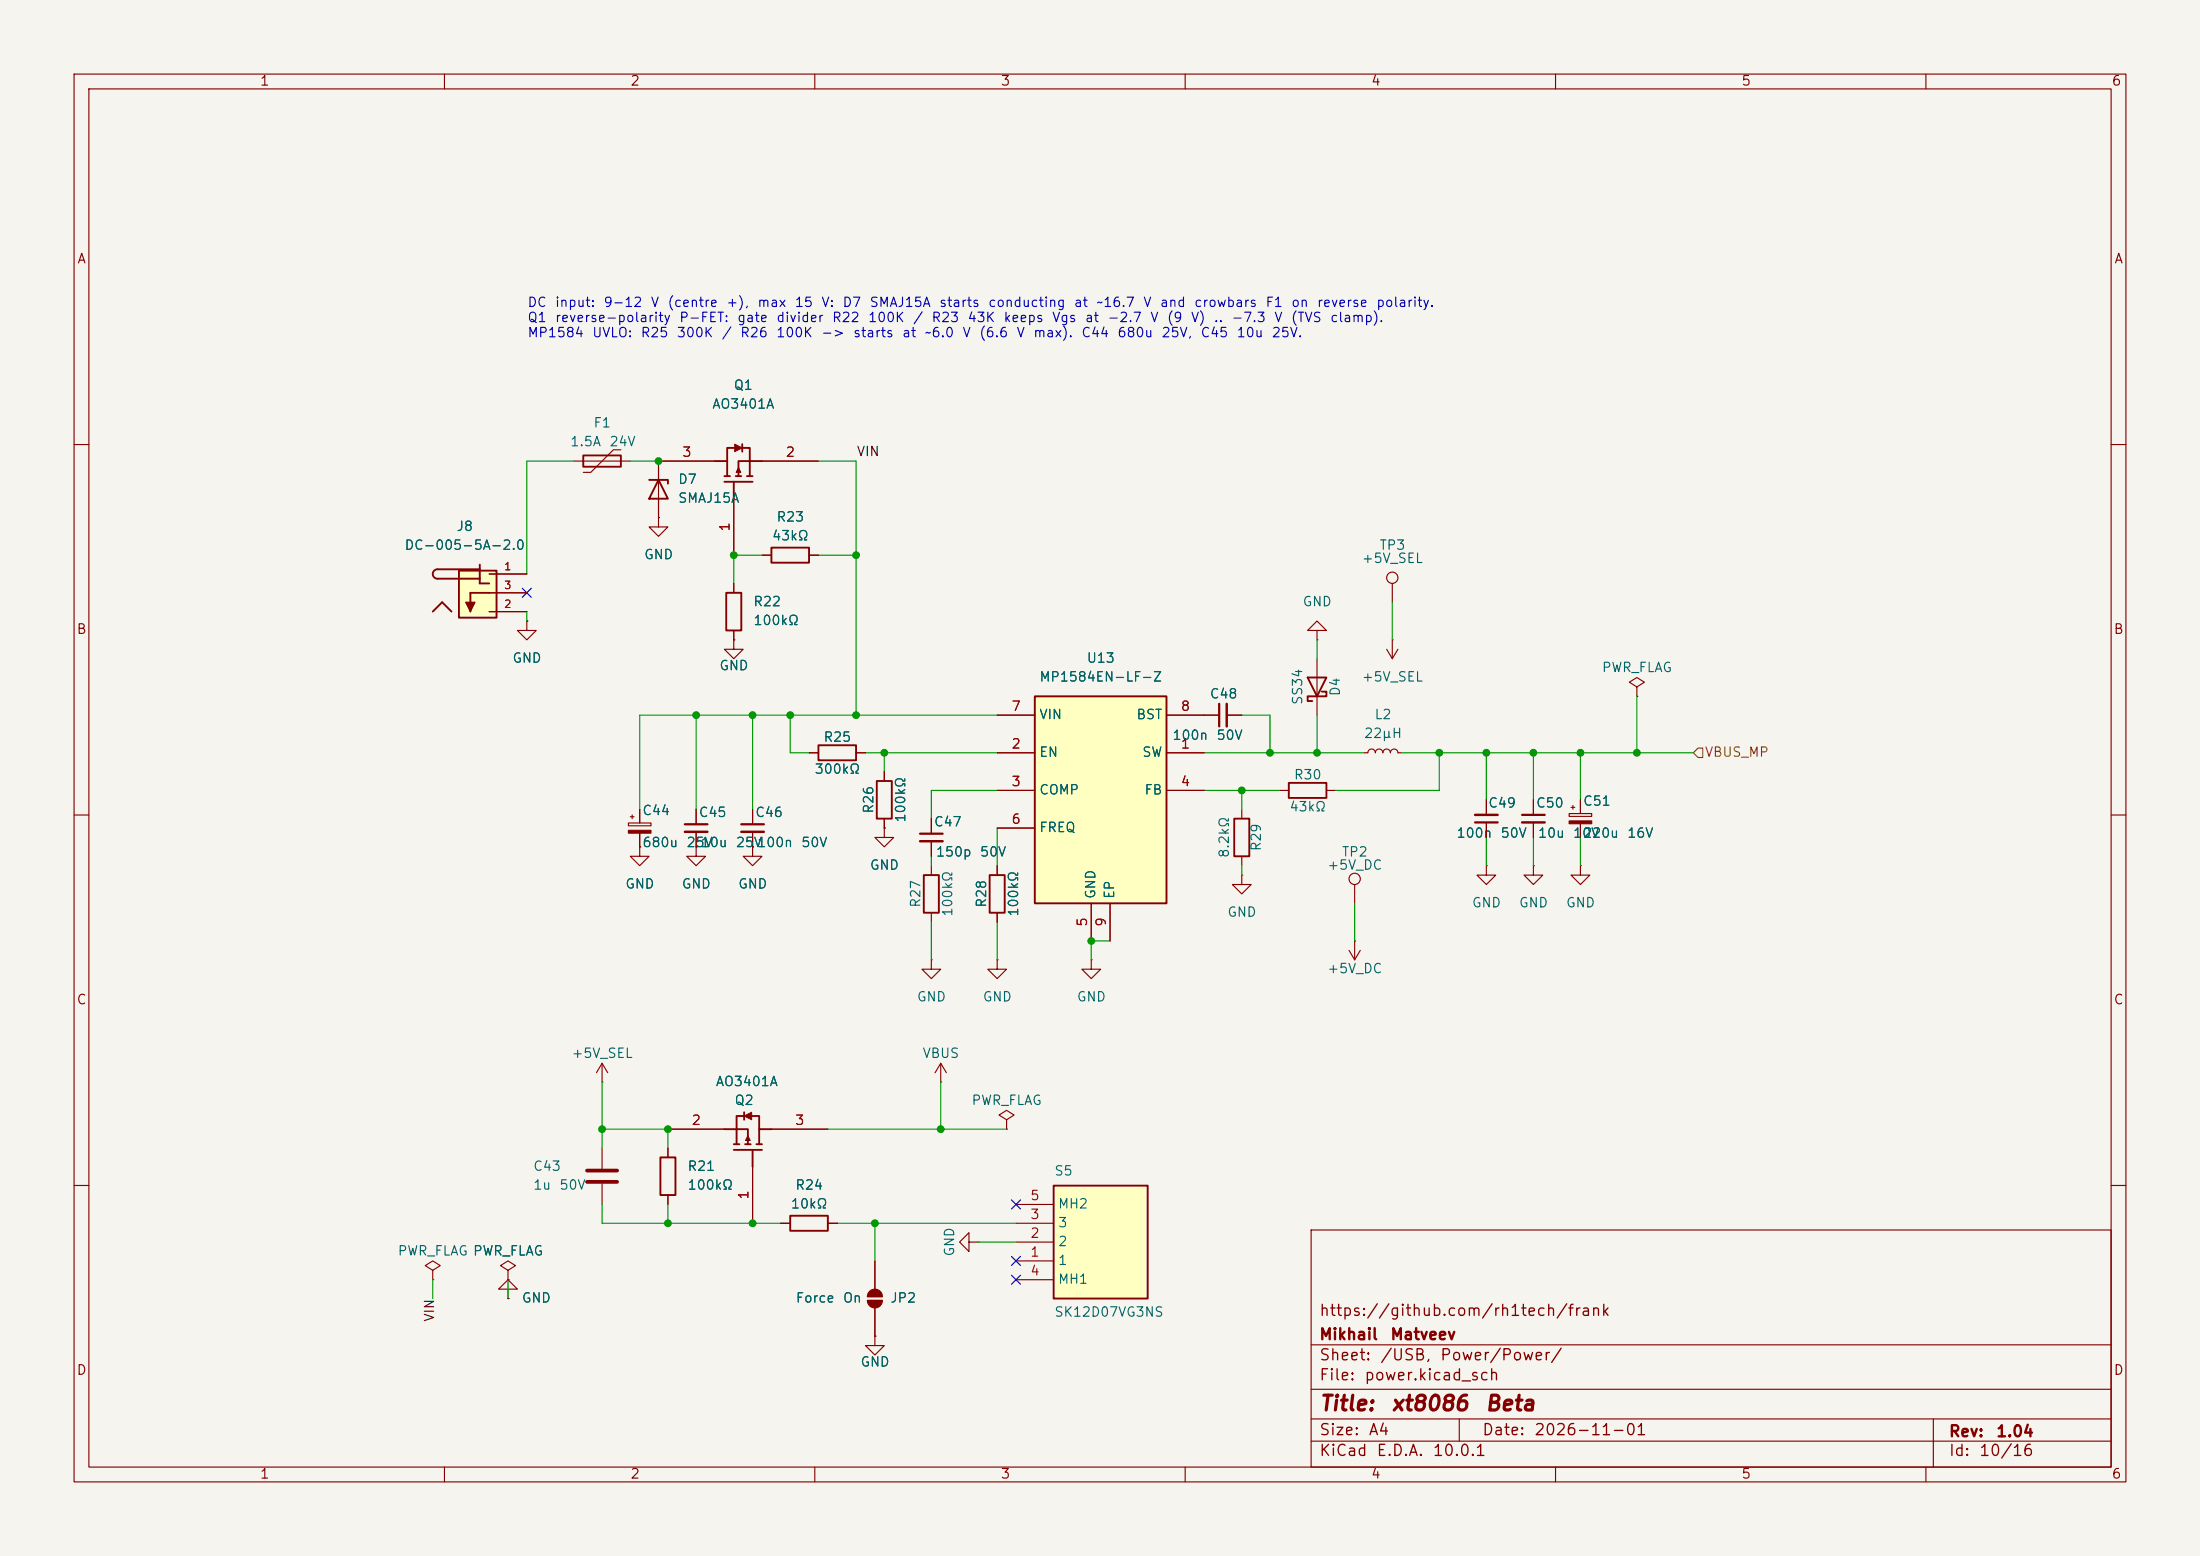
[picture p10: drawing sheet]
<svg xmlns="http://www.w3.org/2000/svg" width="297mm" height="210mm" viewBox="0 0 297 210" stroke-linecap="round" stroke-linejoin="round" font-family="sans-serif">
<path d="M0 0h297v210h-297z" fill="#f5f4ef" stroke="#f5f4ef" stroke-width=".14"/>
<g fill="none" stroke="#840000" stroke-width=".15">
<path d="M10 10h277v190h-277zM12 12h273v186h-273zM60 10v2M110 10v2M160 10v2M210 10v2M260 10v2M10 60h2M285 60h2M71.1 83.8v1.3h1.3l-1.3 1.3-1.3-1.3h1.3M71.1 83.8h.1M162.6 96.5h2"/>
<path d="M165.6 96.5h2M10 110h2M172.7 106.7h1.3M179.1 106.7h1.2M285 110h2M127 146.1h.1M127 143.5l-.8 1.3M127 143.5l.8 1.3M127 143.5v2.6M135.9 151.1l1-.6-1-.6-1 .6 1 .6v1.3M135.9 152.4h.1M10 160h2"/>
<path d="M177 166h108v32h-108zM285 160h2M60 198v2M110 198v2M160 198v2M177 194.5h108M177 191.5h108M177 187.5h108M177 181.5h108M197 191.5v3M210 198v2M260 198v2"/>
<path d="M261 191.5v6.5"/>
</g>
<path d="M174 105.7h5.1v2h-5.1z" fill="none" stroke="#840000" stroke-width=".25"/>
<path d="M164.6 95v3" fill="none" stroke="#840000" stroke-width=".3"/>
<path d="M165.6 95v3" fill="none" stroke="#840000" stroke-width=".33"/>
<path d="M142.2 160h12.7v15.3h-12.7z" fill="#ffffc2"/>
<path d="M176.5 91.4h2.6l-1.3 2.6zM178.4 93.3h.7v.7h-2.6v.6h.7M142.2 160h12.7v15.3h-12.7z" fill="none" stroke="#840000" stroke-width=".25"/>
<g fill="none" stroke="#840000" stroke-width=".15">
<path d="M188 78.7v2.6M177.8 85.1h1.3l-1.3-1.3-1.3 1.3h1.3v1.3M177.8 86.4h.1M177.8 88.9v7.6M187.2 87.6l.8 1.3M188 86.4h.1M188 86.4v2.5M188.7 87.6l-.7 1.3M167.6 118.1v1.3h1.3l-1.3 1.3-1.2-1.3h1.2M167.6 118.1h.1M182.9 119.4v2.5M182.1 128.3l.8 1.2"/>
<path d="M182.9 127h.1M182.9 127v2.5M183.6 128.3l-.7 1.2M81.3 146.1h.1M81.3 143.5l-.8 1.3M81.3 143.5l.7 1.3M81.3 143.5v2.6M137.2 170.2h5M137.2 167.6h5M137.2 165.1h5M137.2 172.7h5M137.2 162.6h5"/>
<circle cx="188" cy="78" r=".76"/>
<circle cx="182.9" cy="118.6" r=".76"/>
</g>
<path d="M139.7 94h17.8v27.9h-17.8z" fill="#ffffc2"/>
<g fill="none" stroke="#840000" stroke-width=".25">
<path d="M100.2 59.9v1.1M78.7 61.5h5.1v1.5h-5.1zM87.6 64.8h2.6v.5M88.9 64.8l1.3 2.5h-2.6zM96.5 62.2h1.7v2.1M97.8 64.3h.8M97.8 65h3.8M99.1 65v2.3M99.2 60.5h-1v1.7M99.3 64.3h.8M100.2 60.5h1v1.7h-1.5v2.1M100.8 64.3h.8"/>
<path d="M102.9 62.2h-1.7v2.1M104.1 73.9h5.1v2h-5.1zM98 80h2.1v5.1h-2.1zM139.7 94h17.8v27.9h-17.8zM110.5 100.6h5.1v2h-5.1zM118.4 105.4h2v5.1h-2zM124.7 118.1h2v5.1h-2zM133.6 118.1h2v5.1h-2zM166.6 110.5h2.1v5.1h-2.1zM89.2 156.2h2v5.1h-2zM97.8 152.4h1.6v2M99.1 154.4h.7"/>
<path d="M99.1 155.2h3.8M100.5 150.6h-1.1v1.8h1.6v2M100.5 150.1v1M100.6 154.4h.7M101.5 150.6h1v1.8M101.6 155.2v2.3M102.1 154.4h.8M104.1 152.4h-1.6v2M106.7 164.1h5.1v2h-5.1z"/>
</g>
<g fill="none" stroke="#840000" stroke-width=".15">
<path d="M77.5 62.2h7.6M83.8 60.7h-1l-3 3.1h-1.1M88.9 69.9v1.2h1.3l-1.3 1.3-1.3-1.3h1.3M88.9 69.9h.1M96.5 62.2h-7.6v7.7M99.1 67.3v7.6M99.1 78.7v1.3M102.9 62.2h7.6M102.9 74.9h1.2M109.2 74.9h1.3M99.1 86.4v1.2h1.2l-1.2 1.3-1.3-1.3h1.3M99.1 86.4h.1"/>
<path d="M99.1 85.1v1.3M134.6 96.5h5.1M157.5 96.5h5.1M221 92.7l1-.6-1-.7-1 .7 1 .6v1.3M221 94h.1M84.8 111.1h3.1v.4h-3.1zM85.1 110.2h.5M85.3 110v.5M86.4 114.3v1.3h1.2l-1.2 1.2-1.3-1.2h1.3M86.4 114.3h.1M86.4 109.2v1.9M86.4 112.4v1.9"/>
<path d="M94 114.3v1.3h1.2l-1.2 1.2-1.3-1.2h1.3M94 114.3h.1M94 109.2v2.1M94 112.3v2M101.6 114.3v1.3h1.3l-1.3 1.2-1.3-1.2h1.3M101.6 114.3h.1M101.6 109.2v2.1M101.6 112.3v2M109.2 101.6h1.3M115.6 101.6h1.2M119.4 111.8v1.2h1.2l-1.2 1.3-1.3-1.3h1.3M119.4 111.8h.1"/>
<path d="M119.4 104.1v1.3M119.4 110.5v1.3M125.7 110.5v2M125.7 113.5v2.1M125.7 116.8v1.3M134.6 101.6h5.1M134.6 106.7h5.1M134.6 111.8h5.1M134.6 116.8v1.3M157.5 101.6h5.1M157.5 106.7h5.1M167.6 109.2v1.3"/>
<path d="M167.6 115.6v1.2M184.1 101.6h.6a.51 .51 0 0 1 .5-.5 .51 .51 0 0 1 .5 .5 .51 .51 0 0 1 .5-.5 .51 .51 0 0 1 .5 .5 .51 .51 0 0 1 .5-.5 .51 .51 0 0 1 .5 .5 .51 .51 0 0 1 .5-.5 .51 .51 0 0 1 .5 .5h.5M200.7 116.8v1.3h1.2l-1.2 1.3-1.3-1.3h1.3M200.7 116.8h.1M200.7 108v2M200.7 111v2M207 116.8v1.3h1.3l-1.3 1.3-1.3-1.3h1.3M207 116.8h.1M207 108v2M207 111v2M211.8 109.8h3.1v.4h-3.1zM212.1 109h.5"/>
<path d="M212.3 108.7v.5M213.4 116.8v1.3h1.2l-1.2 1.3-1.3-1.3h1.3M213.4 116.8h.1M213.4 108v1.8M213.4 111.2v1.8M125.7 129.5v1.3h1.3l-1.3 1.3-1.2-1.3h1.2M125.7 129.5h.1M125.7 123.2v1.3M134.6 129.5v1.3h1.3l-1.3 1.3-1.3-1.3h1.3M134.6 129.5h.1M134.6 123.2v1.3M147.3 129.5v1.3h1.3l-1.3 1.3-1.3-1.3h1.3"/>
<path d="M147.3 129.5h.1M147.3 121.9v5.1M149.9 121.9v5.1M81.3 154.9v2.8M81.3 159.8v2.8M90.2 152.4h7.6M90.2 154.9v1.3M101.6 157.5v7.6M104.1 152.4h7.7M58.4 171.5l1-.7-1-.6-1 .6 1 .7v1.2M58.4 172.7h.1M68.6 171.5l1-.7-1-.6-1 .6 1 .7v1.2"/>
<path d="M68.6 172.7h.1M68.6 174h-1.3l1.3-1.3 1.2 1.3h-1.2v1.3M68.6 175.3h.1M90.2 161.3v1.3M105.4 165.1h1.3M111.8 165.1h1.2M117.1 175.5h2M117.1 175h2M118.1 170.2v3.8M118.1 176.5v3.8M130.8 167.6v-1.2l-1.3 1.2 1.3 1.3v-1.3h1.3M132.1 167.6h.1"/>
<path d="M118.1 180.3v1.3h1.3l-1.3 1.3-1.3-1.3h1.3M118.1 180.3h.1"/>
</g>
<g fill="#840000" stroke="#840000" stroke-width=".14">
<path d="M101 153.3l.3 .6h-.7z"/>
<path d="M100.5 150.6l1-.5v1z"/>
<path d="M99.7 63.1l.3 .7h-.6z"/>
<path d="M99.2 59.9l1 .6-1 .5z"/>
</g>
<path d="M92.5 111.3h3M100.1 111.3h3M124.2 112.5h3.1M199.1 111h3.1M205.5 110h3" fill="none" stroke="#840000" stroke-width=".3"/>
<path d="M92.5 112.3h3M100.1 112.3h3M124.2 113.5h3.1M199.1 110h3.1M205.5 111h3" fill="none" stroke="#840000" stroke-width=".33"/>
<path d="M79.2 158h4.1M79.2 159.5h4.1" fill="none" stroke="#840000" stroke-width=".51"/>
<g fill="#840000" stroke="#840000" stroke-width=".15">
<path d="M117.1 175.5h2a1.02 1.02 0 0 1-1 1 1.02 1.02 0 0 1-1-1z"/>
<path d="M117.4 174.3a1.02 1.02 0 0 1 1.1-.2 1.02 1.02 0 0 1 .6 .9h-2l.1-.4z"/>
<path d="M211.8 110.8h3.1v.4h-3.1z"/>
<path d="M84.8 112.1h3.1v.3h-3.1z"/>
</g>
<path d="M62 77h5v6.4h-5z" fill="#ffffc2"/>
<path d="M62 77h5v6.4h-5zM64.8 76.8h-5.7a.64 .64 0 0 0-.7 .7 .64 .64 0 0 0 .7 .6h5.7M64.8 76.2v2.5h1.2M58.4 82.6l1.3-1.3 1.3 1.3M66 80h-2.5v2.6" fill="none" stroke="#840000" stroke-width=".25"/>
<path d="M62.9 81.3h1.2l-.6 1.3z" fill="#840000" stroke="#840000" stroke-width=".15"/>
<g fill="none" stroke="#840000" stroke-width=".15">
<path d="M66 77.5h5.1M88.9 69.9h.1M88.9 67.3v2.6M96.5 62.2h-7.6v2.6M99.1 67.3v7.6M99.1 78.7v1.3M102.9 62.2h7.6M102.9 74.9h1.2M109.2 74.9h1.3M66 82.6h5.1M66 80h5.1M71.1 83.8h.1"/>
<path d="M99.1 86.4h.1M99.1 85.1v1.3M134.6 96.5h5.1M157.5 96.5h7.1M165.6 96.5h2M86.4 114.3h.1M86.4 109.2v1.9M86.4 112.4v1.9M94 114.3h.1M94 109.2v2.1M94 112.3v2M101.6 114.3h.1"/>
<path d="M101.6 109.2v2.1M101.6 112.3v2M109.2 101.6h1.3M115.6 101.6h1.2M119.4 111.8h.1M119.4 104.1v1.3M119.4 110.5v1.3M125.7 110.5v2M125.7 113.5v2.1M134.6 101.6h5.1M134.6 116.8v1.3M134.6 106.7h5.1"/>
<path d="M134.6 111.8h5.1M157.5 101.6h5.1M157.5 106.7h5.1M200.7 108v2M200.7 111v2M207 108v2M207 111v2M213.4 108v1.8M213.4 111.2v1.8M134.6 123.2v1.3M147.3 121.9v5.1M149.9 121.9v5.1"/>
<path d="M90.2 152.4h7.6M90.2 154.9v1.3M101.6 157.5v7.6M104.1 152.4h7.7M68.6 172.7h.1M68.6 175.3h.1M90.2 161.3v1.3M105.4 165.1h1.3M111.8 165.1h1.2M118.1 170.2v3.8M118.1 176.5v3.8M118.1 180.3h.1"/>
</g>
<path d="M229.2 101h.7v1.2h-.7l-.6-.6z" fill="none" stroke="#725600" stroke-width=".15"/>
<g fill="none" stroke="#009600" stroke-width=".15">
<path d="M77.5 62.2h-6.4v15.3M85.1 62.2h3.8M102.9 74.9h-3.8v3.8M110.5 62.2h5.1v34.3M110.5 74.9h5.1M71.1 82.6v1.2M94 96.5v12.7M101.6 96.5v12.7M106.7 96.5v5.1h2.5M134.6 96.5h-48.2v12.7M167.6 96.5h3.8v5.1M177.8 86.4v2.5"/>
<path d="M177.8 96.5v5.1M188 81.3v5.1M221 94v7.6M116.8 101.6h17.8M119.4 101.6v2.5M125.7 115.6v1.2M134.6 106.7h-8.9v3.8M134.6 111.8v5M162.6 101.6h21.5M162.6 106.7h10.1M167.6 106.7v2.5M167.6 116.8v1.3"/>
<path d="M189.2 101.6h39.4M194.3 101.6v5.1h-14M200.7 101.6v6.4M200.7 113v3.8M207 101.6v6.4M207 113v3.8M213.4 101.6v6.4M213.4 113v3.8M125.7 124.5v5M134.6 124.5v5M149.9 127h-2.6v2.5M182.9 121.9v5.1"/>
<path d="M81.3 152.4h8.9v2.5M81.3 146.1v8.8M111.8 152.4h24.1M127 146.1v6.3M58.4 172.7v2.6M68.6 172.7v2.6M81.3 162.6v2.5h24.1M90.2 162.6v2.5M113 165.1h24.2M118.1 165.1v5.1M132.1 167.6h5.1"/>
</g>
<path d="M70.5 79.4l1.2 1.2M71.7 79.4l-1.2 1.2M136.6 169.6l1.2 1.2M136.6 172.1l1.2 1.2M136.6 162l1.2 1.2M137.8 169.6l-1.2 1.2M137.8 172.1l-1.2 1.2M137.8 162l-1.2 1.2" fill="none" stroke="#000084" stroke-width=".15"/>
<g fill="#009600" stroke="#009600" stroke-width=".14">
<circle cx="127" cy="152.4" r=".46"/>
<circle cx="81.3" cy="152.4" r=".46"/>
<circle cx="90.2" cy="165.1" r=".46"/>
<circle cx="101.6" cy="165.1" r=".46"/>
<circle cx="90.2" cy="152.4" r=".46"/>
<circle cx="118.1" cy="165.1" r=".46"/>
<circle cx="88.9" cy="62.2" r=".46"/>
<circle cx="101.6" cy="96.5" r=".46"/>
<circle cx="94" cy="96.5" r=".46"/>
<circle cx="106.7" cy="96.5" r=".46"/>
<circle cx="119.4" cy="101.6" r=".46"/>
<circle cx="115.6" cy="96.5" r=".46"/>
<circle cx="115.6" cy="74.9" r=".46"/>
<circle cx="99.1" cy="74.9" r=".46"/>
<circle cx="194.3" cy="101.6" r=".46"/>
<circle cx="200.7" cy="101.6" r=".46"/>
<circle cx="213.4" cy="101.6" r=".46"/>
<circle cx="207" cy="101.6" r=".46"/>
<circle cx="221" cy="101.6" r=".46"/>
<circle cx="147.3" cy="127" r=".46"/>
<circle cx="177.8" cy="101.6" r=".46"/>
<circle cx="167.6" cy="106.7" r=".46"/>
<circle cx="171.4" cy="101.6" r=".46"/>
</g>
<g font-size="2" fill="#840000">
<text x="178" y="190.9">Title:</text>
<text x="187.7" y="190.9">xt8086</text>
<text x="200.4" y="190.9">Beta</text>
</g>
<g font-size="1.5" fill="#840000">
<text x="178" y="178">https://github.com/rh1tech/frank</text>
<text x="178" y="184">Sheet:</text>
<text x="178" y="181.2">Mikhail</text>
<text x="186.2" y="184">/USB,</text>
<text x="187.6" y="181.2">Matveev</text>
<text x="194.3" y="184">Power/Power/</text>
<text x="178" y="186.7">File:</text>
<text x="184.1" y="186.7">power.kicad_sch</text>
<text x="178" y="196.9">KiCad</text>
<text x="178" y="194.1">Size:</text>
<text x="184.7" y="194.1">A4</text>
<text x="185.7" y="196.9">E.D.A.</text>
<text x="193.3" y="196.9">10.0.1</text>
<text x="200" y="194.1">Date:</text>
<text x="207" y="194.1">2026-11-01</text>
<text x="263" y="194.3">Rev:</text>
<text x="263" y="196.9">Id:</text>
<text x="267.1" y="196.9">10/16</text>
<text x="269.4" y="194.3">1.04</text>
</g>
<g font-size="1.3" fill="#840000">
<text x="35" y="11.9">1</text>
<text x="85" y="11.9">2</text>
<text x="135" y="11.9">3</text>
<text x="185" y="11.9">4</text>
<text x="235" y="11.9">5</text>
<text x="285" y="11.9">6</text>
<text x="10.3" y="35.9">A</text>
<text x="285.3" y="35.9">A</text>
<text x="10.3" y="85.9">B</text>
<text x="285.3" y="85.9">B</text>
<text x="10.3" y="135.9">C</text>
<text x="285.3" y="135.9">C</text>
<text x="10.3" y="185.9">D</text>
<text x="285.3" y="185.9">D</text>
<text x="35" y="199.9">1</text>
<text x="85" y="199.9">2</text>
<text x="135" y="199.9">3</text>
<text x="185" y="199.9">4</text>
<text x="235" y="199.9">5</text>
<text x="285" y="199.9">6</text>
</g>
<g font-size="1.3" fill="#0000c2">
<text x="71.1" y="41.7">DC</text>
<text x="74.8" y="41.7">input:</text>
<text x="81.4" y="41.7">9-12</text>
<text x="87.8" y="41.7">V</text>
<text x="90" y="41.7">(centre</text>
<text x="98" y="41.7">+),</text>
<text x="102.2" y="41.7">max</text>
<text x="107.2" y="41.7">15</text>
<text x="110.8" y="41.7">V:</text>
<text x="113.6" y="41.7">D7</text>
<text x="117.3" y="41.7">SMAJ15A</text>
<text x="126.7" y="41.7">starts</text>
<text x="133.3" y="41.7">conducting</text>
<text x="144.9" y="41.7">at</text>
<text x="147.9" y="41.7">~16.7</text>
<text x="154.2" y="41.7">V</text>
<text x="156.5" y="41.7">and</text>
<text x="161.1" y="41.7">crowbars</text>
<text x="170.8" y="41.7">F1</text>
<text x="174.2" y="41.7">on</text>
<text x="177.7" y="41.7">reverse</text>
<text x="185.7" y="41.7">polarity.</text>
<text x="71.1" y="43.8">Q1</text>
<text x="71.1" y="45.8">MP1584</text>
<text x="74.8" y="43.8">reverse-polarity</text>
<text x="79.9" y="45.8">UVLO:</text>
<text x="86.4" y="45.8">R25</text>
<text x="91.3" y="45.8">300K</text>
<text x="91.6" y="43.8">P-FET:</text>
<text x="97.3" y="45.8">/</text>
<text x="99.4" y="43.8">gate</text>
<text x="99.8" y="45.8">R26</text>
<text x="104.7" y="45.8">100K</text>
<text x="104.7" y="43.8">divider</text>
<text x="110.8" y="45.8">-&gt;</text>
<text x="112.2" y="43.8">R22</text>
<text x="115.1" y="45.8">starts</text>
<text x="117.1" y="43.8">100K</text>
<text x="121.7" y="45.8">at</text>
<text x="123.2" y="43.8">/</text>
<text x="124.7" y="45.8">~6.0</text>
<text x="125.7" y="43.8">R23</text>
<text x="129.8" y="45.8">V</text>
<text x="130.5" y="43.8">43K</text>
<text x="132.1" y="45.8">(6.6</text>
<text x="135.4" y="43.8">keeps</text>
<text x="137.1" y="45.8">V</text>
<text x="139.4" y="45.8">max).</text>
<text x="141.9" y="43.8">Vgs</text>
<text x="145.9" y="45.8">C44</text>
<text x="146.4" y="43.8">at</text>
<text x="149.4" y="43.8">-2.7</text>
<text x="150.8" y="45.8">680u</text>
<text x="155.2" y="43.8">V</text>
<text x="156.7" y="45.8">25V,</text>
<text x="157.4" y="43.8">(9</text>
<text x="160.7" y="43.8">V)</text>
<text x="162" y="45.8">C45</text>
<text x="163.8" y="43.8">..</text>
<text x="166.2" y="43.8">-7.3</text>
<text x="166.8" y="45.8">10u</text>
<text x="171.6" y="45.8">25V.</text>
<text x="171.9" y="43.8">V</text>
<text x="174.2" y="43.8">(TVS</text>
<text x="179.5" y="43.8">clamp).</text>
</g>
<g font-size="1.3" fill="#006464">
<text x="99" y="52.9">Q1</text>
<text x="80" y="58">F1</text>
<text x="96.1" y="55.5">AO3401A</text>
<text x="76.9" y="60.6">1.5A</text>
<text x="82.2" y="60.6">24V</text>
<text x="91.4" y="65.6">D7</text>
<text x="61.5" y="72">J8</text>
<text x="91.4" y="68.2">SMAJ15A</text>
<text x="104.7" y="70.7">R23</text>
<text x="54.5" y="74.5">DC-005-5A-2.0</text>
<text x="86.9" y="75.8">GND</text>
<text x="104.1" y="73.3">43kΩ</text>
<text x="183.7" y="76.3">+5V_SEL</text>
<text x="186.1" y="74.5">TP3</text>
<text x="101.6" y="82.1">R22</text>
<text x="175.8" y="82.1">GND</text>
<text x="69.1" y="89.8">GND</text>
<text x="101.6" y="84.7">100kΩ</text>
<text x="146.6" y="89.8">U13</text>
<text x="97" y="90.8">GND</text>
<text x="140.2" y="92.3">MP1584EN-LF-Z</text>
<text x="163.2" y="94.6">C48</text>
<text x="176.1" y="95.2" transform="rotate(-90 176.1 95.2)">SS34</text>
<text x="181.2" y="94.1" transform="rotate(-90 181.2 94.1)">D4</text>
<text x="183.7" y="92.3">+5V_SEL</text>
<text x="216.2" y="91">PWR_FLAG</text>
<text x="111.1" y="100.4">R25</text>
<text x="140.2" y="97.4">VIN</text>
<text x="153.3" y="97.4">BST</text>
<text x="158.2" y="100.2">100n</text>
<text x="164.1" y="100.2">50V</text>
<text x="184" y="99.9">22µH</text>
<text x="185.5" y="97.4">L2</text>
<text x="109.9" y="104.7">300kΩ</text>
<text x="140.2" y="102.5">EN</text>
<text x="140.2" y="107.5">COMP</text>
<text x="154.1" y="102.5">SW</text>
<text x="154.4" y="107.5">FB</text>
<text x="174.6" y="105.5">R30</text>
<text x="86.6" y="110.3">C44</text>
<text x="94.2" y="110.6">C45</text>
<text x="101.9" y="110.6">C46</text>
<text x="118.2" y="109.9" transform="rotate(-90 118.2 109.9)">R26</text>
<text x="122.5" y="111.1" transform="rotate(-90 122.5 111.1)">100kΩ</text>
<text x="126" y="111.9">C47</text>
<text x="140.2" y="112.6">FREQ</text>
<text x="174" y="109.8">43kΩ</text>
<text x="196.5" y="113.4">100n</text>
<text x="200.8" y="109.3">C49</text>
<text x="202.5" y="113.4">50V</text>
<text x="207.3" y="109.3">C50</text>
<text x="207.5" y="113.4">10u</text>
<text x="212.3" y="113.4">10V</text>
<text x="213.6" y="113.4">220u</text>
<text x="213.6" y="109.1">C51</text>
<text x="219.6" y="113.4">16V</text>
<text x="86.6" y="114.7">680u</text>
<text x="92.6" y="114.7">25V</text>
<text x="94.5" y="114.7">10u</text>
<text x="99.2" y="114.7">25V</text>
<text x="102.1" y="114.7">100n</text>
<text x="108.1" y="114.7">50V</text>
<text x="117.3" y="117.7">GND</text>
<text x="126.2" y="115.9">150p</text>
<text x="132.2" y="115.9">50V</text>
<text x="166.2" y="115.9" transform="rotate(-90 166.2 115.9)">8.2kΩ</text>
<text x="170.5" y="115" transform="rotate(-90 170.5 115)">R29</text>
<text x="179.1" y="117.7">+5V_DC</text>
<text x="181.1" y="115.9">TP2</text>
<text x="84.3" y="120.2">GND</text>
<text x="91.9" y="120.2">GND</text>
<text x="99.6" y="120.2">GND</text>
<text x="124.6" y="122.6" transform="rotate(-90 124.6 122.6)">R27</text>
<text x="128.9" y="123.8" transform="rotate(-90 128.9 123.8)">100kΩ</text>
<text x="133.5" y="122.6" transform="rotate(-90 133.5 122.6)">R28</text>
<text x="137.8" y="123.8" transform="rotate(-90 137.8 123.8)">100kΩ</text>
<text x="148.2" y="121.4" transform="rotate(-90 148.2 121.4)">GND</text>
<text x="150.7" y="121.4" transform="rotate(-90 150.7 121.4)">EP</text>
<text x="165.6" y="124.1">GND</text>
<text x="198.6" y="122.8">GND</text>
<text x="205" y="122.8">GND</text>
<text x="211.3" y="122.8">GND</text>
<text x="179.1" y="131.7">+5V_DC</text>
<text x="123.7" y="135.5">GND</text>
<text x="132.6" y="135.5">GND</text>
<text x="145.3" y="135.5">GND</text>
<text x="77.1" y="143.1">+5V_SEL</text>
<text x="124.4" y="143.1">VBUS</text>
<text x="96.5" y="146.9">AO3401A</text>
<text x="99.1" y="149.5">Q2</text>
<text x="131.1" y="149.5">PWR_FLAG</text>
<text x="71.9" y="160.9">1u</text>
<text x="71.9" y="158.3">C43</text>
<text x="75.4" y="160.9">50V</text>
<text x="92.7" y="158.3">R21</text>
<text x="92.7" y="160.9">100kΩ</text>
<text x="107.3" y="160.9">R24</text>
<text x="142.2" y="159">S5</text>
<text x="106.7" y="163.4">10kΩ</text>
<text x="142.7" y="166">3</text>
<text x="142.7" y="163.4">MH2</text>
<text x="53.6" y="169.8">PWR_FLAG PWR_FLAG</text>
<text x="63.8" y="169.8">PWR_FLAG</text>
<text x="129.1" y="169.7" transform="rotate(-90 129.1 169.7)">GND</text>
<text x="142.7" y="171">1</text>
<text x="142.7" y="168.5">2</text>
<text x="142.7" y="173.6">MH1</text>
<text x="70.4" y="176.1">GND</text>
<text x="107.3" y="176.1">Force</text>
<text x="113.7" y="176.1">On</text>
<text x="120.1" y="176.1">JP2</text>
<text x="142.2" y="178">SK12D07VG3NS</text>
<text x="116.1" y="184.8">GND</text>
</g>
<g font-size="1.3" fill="#a90000">
<text x="92" y="62">3</text>
<text x="106" y="62">2</text>
<text x="98.8" y="71.8" transform="rotate(-90 98.8 71.8)">1</text>
<text x="136.5" y="101.3">2</text>
<text x="136.5" y="96.3">7</text>
<text x="159.3" y="101.3">1</text>
<text x="159.3" y="96.3">8</text>
<text x="136.5" y="106.4">3</text>
<text x="159.3" y="106.4">4</text>
<text x="136.5" y="111.5">6</text>
<text x="147.1" y="125.2" transform="rotate(-90 147.1 125.2)">5</text>
<text x="149.6" y="125.2" transform="rotate(-90 149.6 125.2)">9</text>
<text x="93.3" y="152.1">2</text>
<text x="107.2" y="152.1">3</text>
<text x="101.3" y="162" transform="rotate(-90 101.3 162)">1</text>
<text x="139" y="167.4">2</text>
<text x="139" y="164.8">3</text>
<text x="139" y="162.3">5</text>
<text x="139" y="169.9">1</text>
<text x="139" y="172.5">4</text>
</g>
<g font-size="1.3" fill="#0f0f0f">
<text x="115.6" y="61.9">VIN</text>
<text x="58.9" y="178.5" transform="rotate(-90 58.9 178.5)">VIN</text>
</g>
<text font-size="1.3" fill="#725600" x="230.1" y="102.5">VBUS_MP</text>
<g font-size="1" fill="#a90000">
<text x="68" y="77.2">1</text>
<text x="68" y="82.3">2</text>
<text x="68" y="79.8">3</text>
</g>
</svg>
